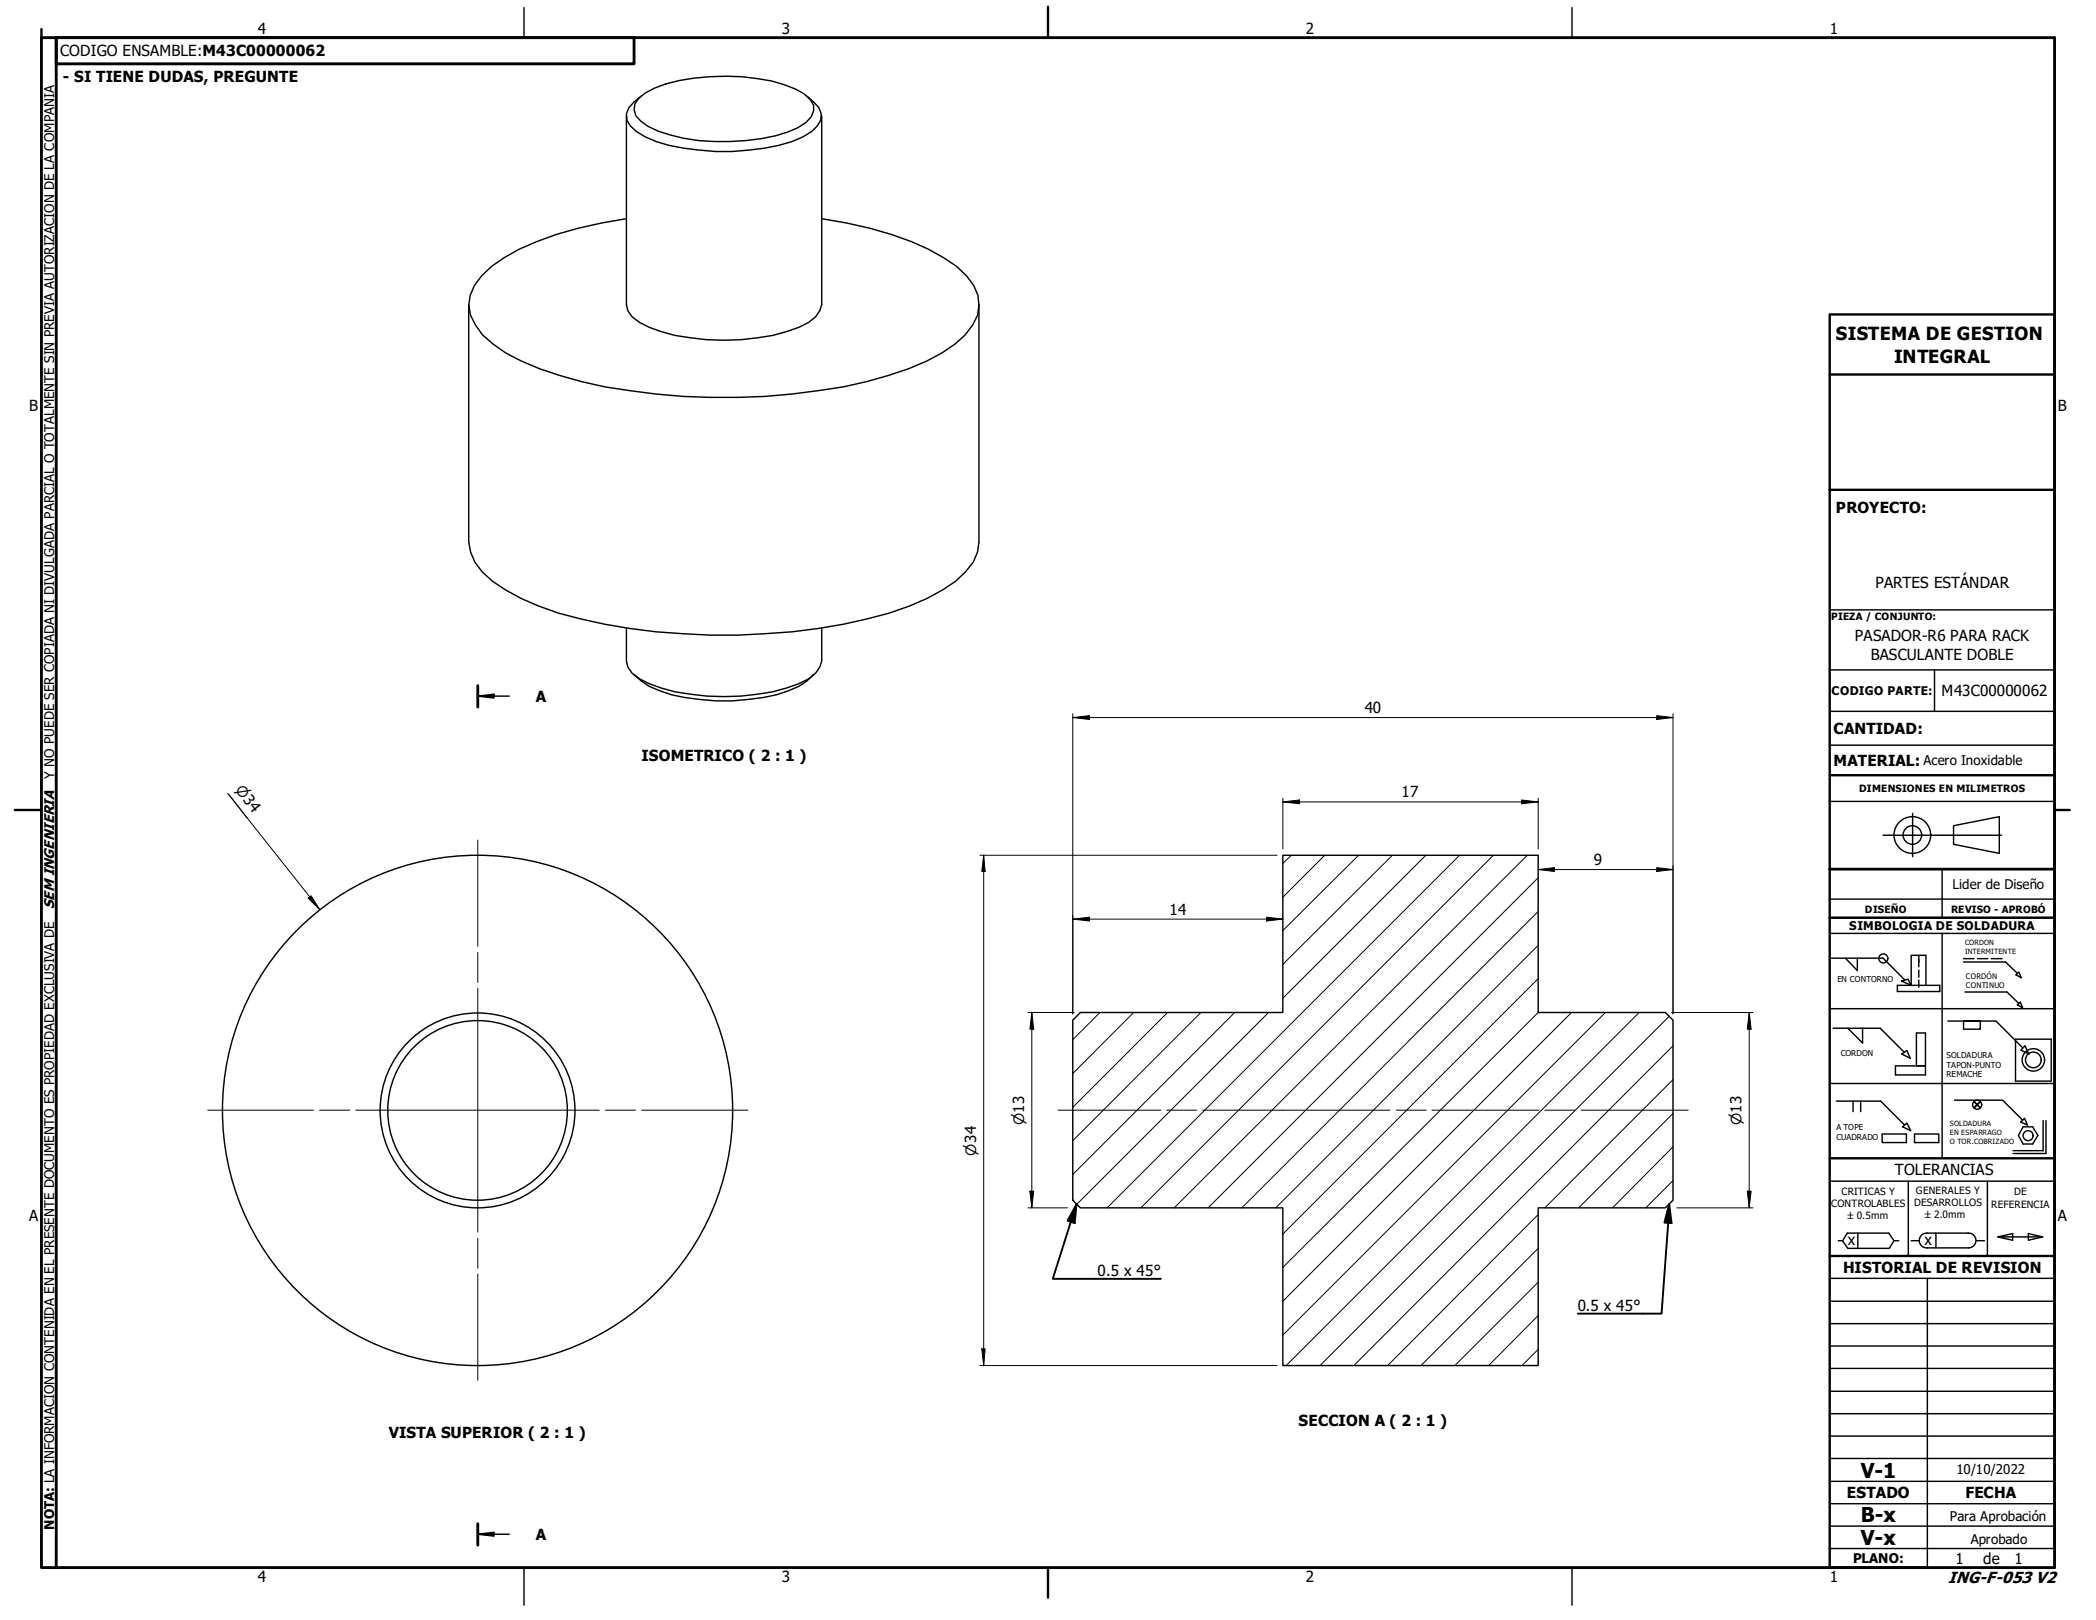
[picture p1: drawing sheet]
<svg xmlns="http://www.w3.org/2000/svg" width="279mm" height="216mm" viewBox="0 0 279 216" stroke-linecap="round" stroke-linejoin="round" font-family="sans-serif">
<!-- layer: Hatch (ISO) -->
<g fill="none" stroke="#000" stroke-width=".13">
<path d="M172.1 114l-1.1 1.1M176.6 114l-5.6 5.6M181.1 114l-10.1 10M185.6 114l-14.6 14.5M190.1 114l-19.1 19M194.6 114l-47 47M199.1 114l-47 47M203.6 114l-47.1 47M205 117l-44 44M146.6 134.9l-3.6 3.7M151.1 134.9l-8.1 8.2M155.6 134.9l-12.6 12.7"/>
<path d="M160.1 134.9l-17.1 17.1M164.6 134.9l-21.6 21.6M169.1 134.9l-25.5 25.6M205 134.9l-34 34M205 130.4l-34 34.1M205 126l-34.9 35M205 121.5l-39.5 39.5M209.5 134.9l-38.5 38.5M214 134.9l-43 43M218.5 134.9l-47.1 47.1M222.5 135.4l-46.5 46.6M223 139.4l-42.5 42.6"/>
<path d="M223 157.4l-3.6 3.6M223 152.8l-8.1 8.2M223 148.4l-12.6 12.6M223 143.9l-17.1 17.1M205 179.8l-2.1 2.2M205 175.3l-6.6 6.7M205 170.9l-11.1 11.1M205 166.4l-15.6 15.6M205 161.9l-20 20.1"/>
</g>
<!-- layer: Visible (ISO) -->
<g fill="none" stroke="#000" stroke-width=".19">
<path d="M83.5 15.4v25.2l.2 .8 .6 .8a12.9 12.9 0 0 0 5.7 2.5 32.2 32.2 0 0 0 14.8-.5l1.7-.6 1.3-.6 .9-.8 .6-.8 .2-.8v-25.2M85.2 13.1a11.1 11.1 0 0 1 5.4-2.4 31.7 31.7 0 0 1 12.3 .1l1.7 .5 1.4 .6 1.2 .6 .8 .8a2.03 2.03 0 0 1-.6 3 13.4 13.4 0 0 1-5.9 2.2 28.5 28.5 0 0 1-13.8-1l-1.3-.7-1-.7a1.92 1.92 0 0 1-.2-3zM85.5 12.8l-1 .8a2.09 2.09 0 0 0-.5 3.2 10 10 0 0 0 5.2 2.6 31.7 31.7 0 0 0 16.4-.5l1.5-.7 1.1-.7 .8-.7a2.09 2.09 0 0 0-.5-3.2l-.9-.8M83.5 29.1a51.2 51.2 0 0 0-14.3 4.1l-2 1.2a9.5 9.5 0 0 0-4.5 5l-.2 1.3a7.5 7.5 0 0 0 3.2 5.1 27.2 27.2 0 0 0 8.9 4.2 60.5 60.5 0 0 0 12.8 2.5 84.9 84.9 0 0 0 28.1-1.6 37.7 37.7 0 0 0 10-3.8 10.2 10.2 0 0 0 4.8-5.1 5.2 5.2 0 0 0-1.5-5.2l-1.3-1.3a28.7 28.7 0 0 0-8.7-4.3l-2.8-.8-3.2-.7-3.3-.6M62.5 40.6v31.7a7.1 7.1 0 0 0 3.2 5.2 30.8 30.8 0 0 0 11.7 5 84.1 84.1 0 0 0 41.1-.8 29 29 0 0 0 8.9-4.2l1.3-1.3 1-1.3 .6-1.3 .2-1.3v-31.7M83.5 83.7v4.4l.2 .8 .6 .8a12.9 12.9 0 0 0 5.7 2.5 32.2 32.2 0 0 0 14.8-.5l1.7-.6 1.3-.6 .9-.8 .6-.8 .2-.8v-4.4M84.5 89.9l1 .8 1 .7a17.6 17.6 0 0 0 6.8 1.8 28.5 28.5 0 0 0 10.3-.6l3-1.2 1-.7 .9-.8M243.9 89.3h14M243.9 81.3h30M243.9 94.8h30M243.9 99.3h30M243.9 119.8h15"/>
<path d="M143 136l1-1.1h27v-20.9h34v20.9h17l1 1.1v24l-1 1h-17v21h-34v-21h-27l-1-1zM243.9 179.4h30M243.9 176.4h30M243.9 173.4h30M243.9 170.4h30M245 165.4h.6l.7 1h5.5l.7-1M245.6 165.4l.7-1.1h5.5l.7 1.1h.6M247.6 164.3v2.1M254.8 165.4h1M256.9 164.3h5.5M256.9 166.3h5.5M256.9 164.3a.98 .98 0 0 0-1.1 1 .98 .98 0 0 0 1.1 1"/>
<path d="M256.9 170.4v38.5M258.1 164.3v2M262.3 164.3a.98 .98 0 0 1 1.1 1 .98 .98 0 0 1-1.1 1M263.5 165.4h1M266.3 164.8l2 .5v-.9l-2 .4h6M270.4 164.4l1.9 .4-1.9 .5zM243.9 182.4h30"/>
<circle cx="63.7" cy="148" r="34"/>
<circle cx="63.7" cy="148" r="13"/>
<circle cx="63.7" cy="148" r="12"/>
</g>
<!-- layer: Section Line (ISO) -->
<path d="M63.7 91.4v2.8M63.7 203.1v2.8" fill="none" stroke="#000" stroke-width=".38"/>
<path d="M63.7 92.8l2.1-.3v.5zM63.7 92.8h4.2M63.7 204.5l2.1-.3v.5zM63.7 204.5h4.2" fill="none" stroke="#000" stroke-width=".19"/>
<g fill="#000">
<path d="M63.7 92.8l2.1-.3v.5z" fill-rule="evenodd"/>
<path d="M63.7 204.5l2.1-.3v.5z" fill-rule="evenodd"/>
</g>
<!-- layer: Border (ANSI) -->
<path d="M5.5 5h268.4v203.9h-268.4zM7.5 5h77v3.5h-77zM7.5 5v203.9" fill="none" stroke="#000" stroke-width=".38"/>
<!-- layer: Border (ISO) -->
<path d="M5.5 3.9v1.1M139.7 .9v4.1M2 107.9h3.5M273.9 107.9h2M139.7 208.9v4" fill="none" stroke="#000" stroke-width=".32"/>
<!-- layer: Border (ANSI) -->
<path d="M69.8 1v4M209.5 1v4M69.8 208.9v5M209.5 208.9v5" fill="none" stroke="#000" stroke-width=".19"/>
<!-- layer: Title (ISO) -->
<path d="M243.9 49.9h30M243.9 65.3v-23.4h30v164.5M243.9 65.3v57M243.9 65.3h30M243.9 103.3h30M273.9 115.8h-30h30M243.9 122.3v32.1h30M243.9 122.3h30M243.9 154.4v54.5h13M243.9 167.4h30" fill="none" stroke="#000" stroke-width=".32"/>
<!-- layer: Title (ANSI) -->
<g fill="none" stroke="#000" stroke-width=".19">
<path d="M273.9 89.3h-16v5.5M243.9 106.8h30M258.9 119.8h15M258.9 115.8v6.5M260.4 110l6.1-1.2v4.9l-6.1-1.2zM243.9 122.3h30h-29.7M243.9 124.4h30M243.9 134.4h30M244.2 127.7h6.8l2.9 2.9M244.3 137h6.3l3.2 3.2M246 127.7l1.6 1.6v-1.6M246.3 137l2 2v-2"/>
<path d="M252.9 131.3h5.7v.8h-5.7zM253.5 130.7l.8-.2 .5 .8zM254.8 131.3v-4h1.9v4M255.8 127.3v1.5M255.8 129.3v.9M255.8 130.6v1M258.9 124.4v30M259.7 136.1h6.4l3.5 3.5M261.7 136.1v1.1h2.3v-1.1h-2.3h2.3M261.7 127.8h1.4M261.7 128.2h5.6l1.6 1.5M261.9 132.2h5.6l1.6 1.5"/>
<path d="M263.6 127.8h1.4M265.4 127.8h1.5M268.7 138.5h4.7v5.6h-4.7zM268.7 129.9l.4-.4 .3 .8zM268.9 133.9l.4-.4 .3 .8zM269.9 139.4l.5 1.1-1-.5zM243.9 144.4h30M243.9 157.4h30M244.8 146.7h5.9l3.2 3.2M247 146.7v1.4M248 146.7v1.4M250.9 151.1h3.2v1.2h-3.2z"/>
<path d="M253.5 140.5l.7-.5 .4 1zM253.6 150.2l.6-.5 .5 1zM254.4 157.4v10M255.2 151.1h3.2v1.2h-3.2zM255.5 142v-4.3h1.2v5.6h-4v-1.3h4M260.5 146.6h6.5l2.6 2.7M263.1 146.8l.9 .8M264 146.8l-.9 .8 .9-.8M264.9 157.4v10M269.4 149.5l.5-.5 .4 .9zM269.7 150.2h1.3l.7 1.1-.7 1.2h-1.3l-.7-1.2zM272.4 149.4v4h-4"/>
<path d="M272.7 149.4v4.3h-4.3M243.9 191.4h30M243.9 194.4h30M243.9 188.4h30M243.9 185.4h30M243.9 197.4h30M243.9 206.4h30M243.9 203.4h30M243.9 200.4h30"/>
<circle cx="254.9" cy="111.3" r="2.44"/>
<circle cx="254.9" cy="111.3" r="1.24"/>
<circle cx="251" cy="127.7" r=".6"/>
<circle cx="263.6" cy="147.2" r=".6"/>
<circle cx="270.4" cy="151.4" r=".67"/>
<circle cx="271" cy="141.3" r="1.49"/>
<circle cx="271" cy="141.3" r="1.05"/>
</g>
<!-- layer: Centerline (ANSI) -->
<path d="M251 111.3h15.8M255 108.4v5.8" fill="none" stroke="#000" stroke-width=".19"/>
<!-- layer: Dimension (ISO) -->
<g fill="none" stroke="#000" stroke-width=".13">
<path d="M143 95.6l2.2-.2v.5zM143 95.6h80M143 95.1v40M220.9 95.4l2.1 .2-2.1 .3zM223 95.1v40M30.4 105.7l12.2 15.5M30.5 105.9l2.5 3.1M41.1 119.7l.4-.3 1.1 1.8zM130.6 114h39.6M131.1 114l.2 2.1h-.4zM131.1 114v68M171 106.9l2.2-.3v.5z"/>
<path d="M171 106.9h34M171 106.4v6.8M202.8 106.6l2.2 .3-2.2 .2zM205 115.9l2.2-.3v.5zM205 106.4v6.8M205 115.9h18M220.9 115.6l2.1 .3-2.1 .2zM137 134.9h6.2M137.5 134.9l.3 2.3h-.5zM137.5 134.9v26.1M143 122.5l2.2-.3v.5zM143 122.5h28"/>
<path d="M168.8 122.2l2.2 .3-2.2 .2zM222.8 134.9h10.9M233.2 134.9l.2 2.3h-.5zM233.2 134.9v26.1M137.3 158.8h.5l-.3 2.2zM232.9 158.8h.5l-.2 2.2zM130.9 179.8h.4l-.2 2.2zM137 161h5.3M223.5 161h10.2M130.6 182h39.6"/>
</g>
<g fill="#000">
<path d="M143 95.6l2.2-.2v.5z" fill-rule="evenodd"/>
<path d="M220.9 95.4l2.1 .2-2.1 .3z" fill-rule="evenodd"/>
<path d="M41.1 119.7l.4-.3 1.1 1.8z" fill-rule="evenodd"/>
<path d="M171 106.9l2.2-.3v.5z" fill-rule="evenodd"/>
<path d="M202.8 106.6l2.2 .3-2.2 .2z" fill-rule="evenodd"/>
<path d="M205 115.9l2.2-.3v.5z" fill-rule="evenodd"/>
<path d="M220.9 115.6l2.1 .3-2.1 .2z" fill-rule="evenodd"/>
<path d="M137.5 134.9l.3 2.3h-.5z" fill-rule="evenodd"/>
<path d="M143 122.5l2.2-.3v.5z" fill-rule="evenodd"/>
<path d="M168.8 122.2l2.2 .3-2.2 .2z" fill-rule="evenodd"/>
<path d="M233.2 134.9l.2 2.3h-.5z" fill-rule="evenodd"/>
<path d="M137.3 158.8h.5l-.3 2.2z" fill-rule="evenodd"/>
<path d="M232.9 158.8h.5l-.2 2.2z" fill-rule="evenodd"/>
</g>
<path d="M131.1 114v2.1M131.1 179.8v2.2" fill="none" stroke="#000" stroke-width=".44"/>
<!-- layer: Symbol (ISO) -->
<path d="M143.5 160.5l-.2 2.5-1-.3zM143.5 160.5l-3.2 9.9h14.4M222.5 160.5l.3 2.5-.9-.1zM222.5 160.5l-1 14.6h-11.2" fill="none" stroke="#000" stroke-width=".25"/>
<g fill="#000">
<path d="M143.5 160.5l-.2 2.5-1-.3z" fill-rule="evenodd"/>
<path d="M222.5 160.5l.3 2.5-.9-.1z" fill-rule="evenodd"/>
</g>
<!-- layer: Centerline (ISO) -->
<path d="M141 148h13.7M155.5 148h4M160.3 148h25M186.1 148h4M190.9 148h14.3M205.9 148h4M210.8 148h14.2" fill="none" stroke="#000" stroke-width=".13"/>
<!-- layer: Center Mark (ISO) -->
<path d="M63.7 112v14.1M63.7 126.9v4M63.7 131.7v32.5M27.7 148h14.1M42.6 148h4M47.4 148h32.5M80.7 148h4M85.5 148h14.2M63.7 165v4M63.7 169.8v14.2" fill="none" stroke="#000" stroke-width=".13"/>
<g font-size="2.7">
<text x="248" y="196.9">V-1</text>
<text x="248" y="202.9">B-x</text>
<text x="248" y="205.9">V-x</text>
</g>
<g font-size="2.4">
<text x="244.7" y="45.3">SISTEMA DE GESTION</text>
<text x="252.5" y="48.3">INTEGRAL</text>
</g>
<text font-size="2.1" x="259.7" y="210.9">ING-F-053 V2</text>
<g font-size="2">
<text x="34.4" y="4.6">4</text>
<text x="104.2" y="4.6">3</text>
<text x="174.1" y="4.6">2</text>
<text x="243.9" y="4.6">1</text>
<text x="8" y="7.5">CODIGO ENSAMBLE:M43C00000062</text>
<text x="8.4" y="10.9">- SI TIENE DUDAS, PREGUNTE</text>
<text x="3.9" y="54.7">B</text>
<text x="274.3" y="54.7">B</text>
<text x="244.7" y="68.3">PROYECTO:</text>
<text x="250" y="78.4">PARTES ESTÁNDAR</text>
<text x="247.3" y="85.5">PASADOR-R6 PARA RACK</text>
<text x="249.4" y="87.9">BASCULANTE DOBLE</text>
<text x="71.4" y="93.5">A</text>
<text x="181.9" y="95">40</text>
<text x="258.8" y="92.8">M43C00000062</text>
<text x="85.5" y="101.5">ISOMETRICO ( 2 : 1 )</text>
<text x="244.4" y="97.8">CANTIDAD:</text>
<text x="186.8" y="106.2">17</text>
<text x="244.4" y="102">MATERIAL:</text>
<text x="212.5" y="115.3">9</text>
<text x="155.9" y="121.9">14</text>
<text x="252.6" y="156.7">TOLERANCIAS</text>
<text x="3.9" y="162.7">A</text>
<text x="246.3" y="165.9">x</text>
<text x="256.5" y="165.9">x</text>
<text x="274.3" y="162.7">A</text>
<text x="146.3" y="170.1">0.5 x 45°</text>
<text x="245.7" y="169.7">HISTORIAL DE REVISION</text>
<text x="210.3" y="174.8">0.5 x 45°</text>
<text x="51.8" y="191.6">VISTA SUPERIOR ( 2 : 1 )</text>
<text x="173.1" y="190.1">SECCION A ( 2 : 1 )</text>
<text x="246.2" y="199.6">ESTADO</text>
<text x="262" y="199.6">FECHA</text>
<text x="71.4" y="205.2">A</text>
<text x="260.7" y="208.5">1</text>
<text x="264.4" y="208.5">de</text>
<text x="268.5" y="208.5">1</text>
<text x="34.4" y="210.8">4</text>
<text x="104.2" y="210.8">3</text>
<text x="174.1" y="210.8">2</text>
<text x="243.9" y="210.8">1</text>
</g>
<g font-size="1.9">
<text x="31.3" y="105.3" transform="rotate(52 31.3 105.3)">⌀34</text>
<text x="7.2" y="121.2" transform="rotate(-90 7.2 121.2)">SEM INGENIERIA</text>
<text x="136.5" y="149.9" transform="rotate(-90 136.5 149.9)">⌀13</text>
<text x="232.2" y="149.9" transform="rotate(-90 232.2 149.9)">⌀13</text>
<text x="130.1" y="154.1" transform="rotate(-90 130.1 154.1)">⌀34</text>
</g>
<g font-size="1.8">
<text x="256.4" y="102">Acero Inoxidable</text>
<text x="7.2" y="103.8" transform="rotate(-90 7.2 103.8)">Y NO PUEDE SER COPIADA NI DIVULGADA PARCIAL O TOTALMENTE SIN PREVIA AUTORIZACION DE LA COMPAÑIA</text>
<text x="260.3" y="118.5">Lider de Diseño</text>
<text x="260.8" y="196.5">10/10/2022</text>
<text x="7.2" y="203.9" transform="rotate(-90 7.2 203.9)">NOTA: LA INFORMACION CONTENIDA EN EL PRESENTE DOCUMENTO ES PROPIEDAD EXCLUSIVA DE</text>
<text x="259.9" y="202.7">Para Aprobación</text>
<text x="247" y="208.3">PLANO:</text>
<text x="262.7" y="205.8">Aprobado</text>
</g>
<g font-size="1.6">
<text x="244.2" y="92.6">CODIGO PARTE:</text>
<text x="246.5" y="124">SIMBOLOGIA DE SOLDADURA</text>
</g>
<g font-size="1.3">
<text x="244.1" y="82.6">PIEZA / CONJUNTO:</text>
<text x="247.8" y="105.5">DIMENSIONES EN MILIMETROS</text>
<text x="248.6" y="121.7">DISEÑO</text>
<text x="260.1" y="121.7">REVISO - APROBÓ</text>
<text x="244.1" y="160.8">CONTROLABLES</text>
<text x="245.5" y="159.2">CRITICAS Y</text>
<text x="255.1" y="160.7">DESARROLLOS</text>
<text x="255.4" y="159.1">GENERALES Y</text>
<text x="265.4" y="161">REFERENCIA</text>
<text x="268.5" y="159.3">DE</text>
<text x="246.3" y="162.5">±0.5mm</text>
<text x="256.6" y="162.3">±2.0mm</text>
</g>
<g font-size="1.1">
<text x="244.9" y="130.9">EN CONTORNO</text>
<text x="245.4" y="140.7">CORDON</text>
<text x="259.5" y="141">SOLDADURA</text>
<text x="259.5" y="142.3">TAPON-PUNTO</text>
<text x="259.5" y="143.6">REMACHE</text>
<text x="244.8" y="150.6">A TOPE</text>
<text x="244.8" y="152">CUADRADO</text>
</g>
<g font-size="1">
<text x="261.9" y="126">CORDON</text>
<text x="261.9" y="127.2">INTERMITENTE</text>
<text x="262.1" y="130.4">CORDÓN</text>
<text x="262.1" y="131.7">CONTINUO</text>
<text x="259.9" y="150.1">SOLDADURA</text>
<text x="259.9" y="151.3">EN ESPARRAGO</text>
<text x="259.9" y="152.4">O TOR.COBRIZADO</text>
</g>
</svg>
